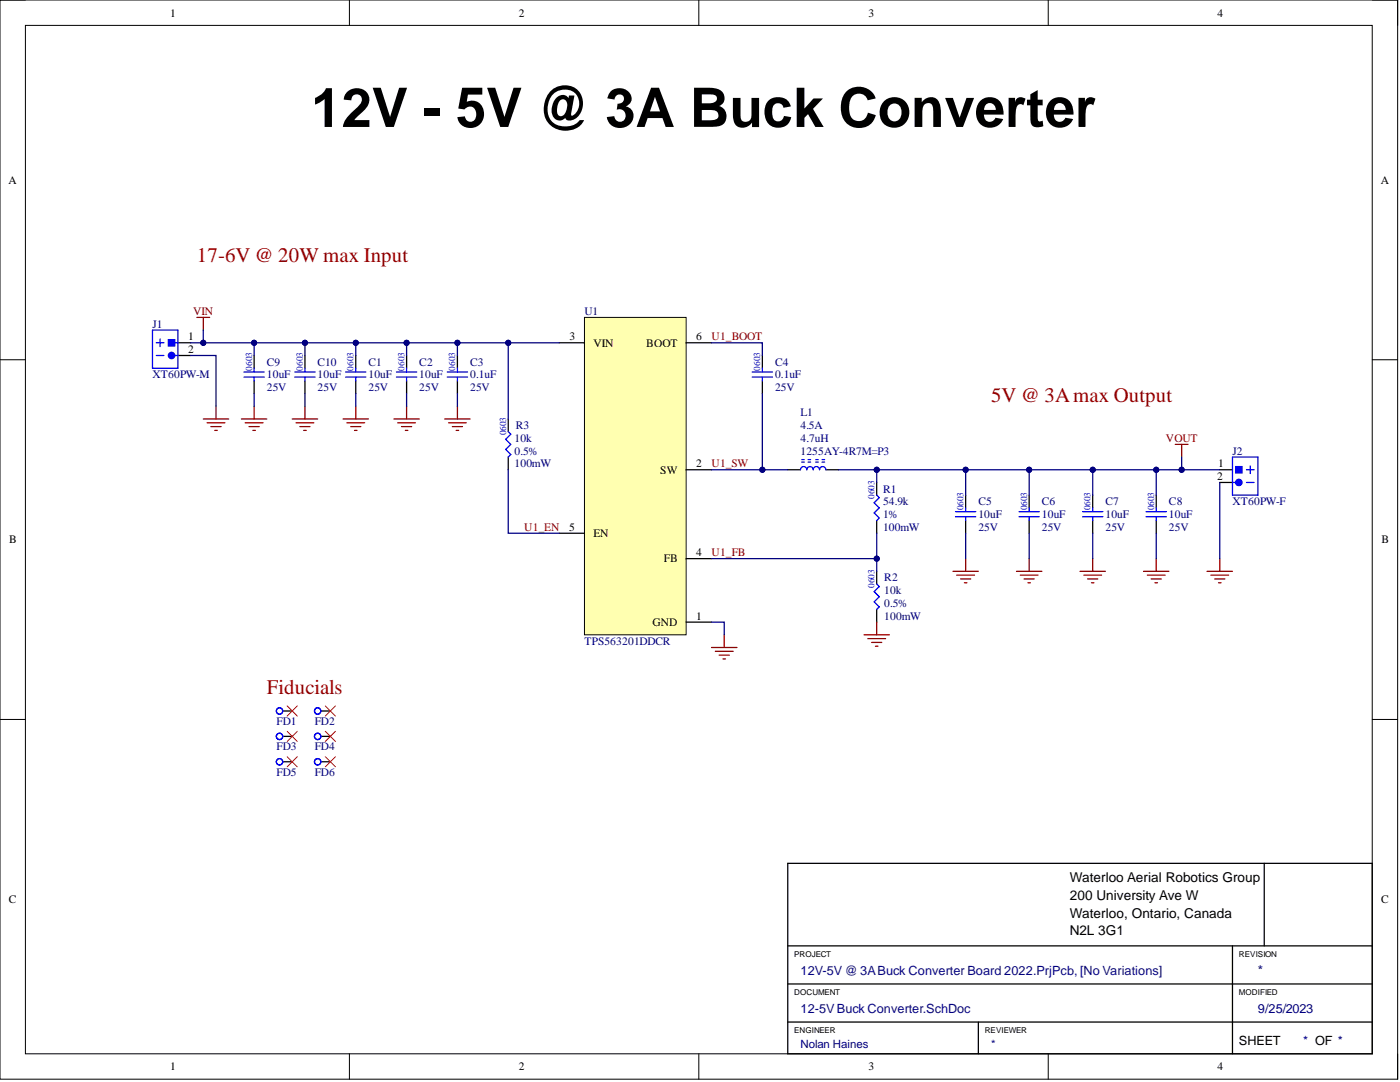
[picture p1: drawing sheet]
<svg xmlns="http://www.w3.org/2000/svg" width="279mm" height="216mm" viewBox="0 0 279 216" stroke-linecap="round" stroke-linejoin="round" font-family="sans-serif">
<g fill="none" stroke="#000" stroke-width=".2">
<path d="M0 0h278.9v215.3h-278.9zM0 0h5.1M5.1 5.1h268.8v205.2h-268.8zM69.7 0v5.1M139.5 0v5.1M209.2 0v5.1M273.9 0h5v5.1M0 71.8h5.1M273.9 71.8h5M0 143.6h5.1M273.9 143.6h5M69.7 210.3v5"/>
<path d="M139.5 210.3v5M209.2 210.3v5M278.9 210.3v5"/>
</g>
<path d="M157.2 172.3h116.7v38h-116.7zM252.3 172.3v16.4M157.2 196.3h116.7M157.2 188.7h116.7M246 188.7v21.6M157.2 203.9h116.7M195.3 203.9v6.4" fill="none" stroke="#000" stroke-width=".25"/>
<path d="M116.6 63.3h20.3v63.4h-20.3z" fill-rule="evenodd" fill="#ffffb0"/>
<path d="M116.6 63.3h20.3v63.4h-20.3z" fill="none" stroke="#000" stroke-width=".2"/>
<g fill="none" stroke="#000" stroke-width=".25">
<path d="M71 70.9v2.6M71 76v2.5M81.1 70.9v2.6M81.1 76v2.5M91.3 70.9v2.6M91.3 76v2.5M111.6 68.4h5M136.9 68.4h5.1M152.1 70.9v2.6M152.1 76v2.5M101.4 83.6v2.5M101.4 91.2v2.5"/>
<path d="M136.9 93.7h5.1M175 96.3v2.5M243.4 93.7h2.6M243.4 96.3h2.6M111.6 106.4h5M136.9 111.5h5.1M175 103.9v2.5M175 114v2.5M136.9 124.1h5.1M175 121.6v2.5"/>
</g>
<path d="M39.3 63.3h2.5M40.6 63.3v2.6M142 129.2h5.1M142.8 130h3.5M143.5 130.7h2.1M144.3 131.5h.5M144.5 126.7v2.5M172.4 126.7h5.1M173.2 127.4h3.5M174 128.2h2M174.7 128.9h.5M175 124.1v2.6" fill="none" stroke="#800000" stroke-width=".25"/>
<g fill="none" stroke="#00f" stroke-width=".25">
<path d="M69 75.2h4M69 74.2h4M71 73.5v.7M71 75.2v.8M79.1 75.2h4.1M79.1 74.2h4.1M81.1 73.5v.7M81.1 75.2v.8M89.3 75.2h4M89.3 74.2h4M91.3 73.5v.7M91.3 75.2v.8"/>
<path d="M150.1 75.2h4.1M150.1 74.2h4.1M152.1 73.5v.7M152.1 75.2v.8M101.4 86.1l.5 .5-1 1.1 1 1-1 1 1 1-.5 .5M175 98.8l.5 .5-1 1 1 1-1 1 1 1.1-.5 .5M175 116.5l.5 .5-1 1.1 1 1-1 1 1 1-.5 .5"/>
</g>
<circle cx="247.2" cy="96.3" r=".64" fill="#00f"/>
<circle cx="247.2" cy="96.3" r=".64" fill="none" stroke="#00f" stroke-width=".25"/>
<path d="M246.6 93.1h1.3v1.3h-1.3z" fill-rule="evenodd" fill="#00f"/>
<path d="M246 96.3h1.2M246 91.2h5v7.6h-5zM246.6 93.1h1.3v1.3h-1.3zM248.8 96.3h1.5M248.8 93.7h1.5M249.5 93v1.5" fill="none" stroke="#00f" stroke-width=".25"/>
<path d="M35.5 68.4h2.5M35.5 70.9h2.5" fill="none" stroke="#000" stroke-width=".25"/>
<circle cx="34.2" cy="70.9" r=".63" fill="#00f"/>
<circle cx="34.2" cy="70.9" r=".63" fill="none" stroke="#00f" stroke-width=".25"/>
<path d="M33.6 67.8h1.3v1.2h-1.3z" fill-rule="evenodd" fill="#00f"/>
<g fill="none" stroke="#00f" stroke-width=".25">
<path d="M30.4 65.9h5.1v7.6h-5.1zM31.2 70.9h1.5M31.2 68.4h1.5M32 67.6v1.6M33.6 67.8h1.3v1.2h-1.3zM34.2 70.9h1.3M34.2 68.4h1.3M48.7 75.2h4M48.7 74.2h4M50.7 73.5v.7M50.7 75.2v.8M58.8 75.2h4.1"/>
<path d="M58.8 74.2h4.1M60.9 73.5v.7M60.9 75.2v.8M159.8 93.7a.63 .63 0 0 1 .6-.6 .63 .63 0 0 1 .6 .6 .63 .63 0 0 1 .7-.6 .63 .63 0 0 1 .6 .6 .63 .63 0 0 1 .6-.6 .63 .63 0 0 1 .7 .6 .63 .63 0 0 1 .6-.6 .63 .63 0 0 1 .6 .6M160 92.2h.5M160 91.7h.5M161.3 92.2h.5M161.3 91.7h.5M162.8 92.2h.5M162.8 91.7h.5M164.1 92.2h.5M164.1 91.7h.5"/>
<path d="M190.7 103.1h4M190.7 102.1h4M192.7 101.3v.8M192.7 103.1v.8M203.4 103.1h4M203.4 102.1h4M205.4 101.3v.8M205.4 103.1v.8M216 103.1h4.1M216 102.1h4.1M218.1 101.3v.8M218.1 103.1v.8"/>
<path d="M228.7 103.1h4.1M228.7 102.1h4.1M230.8 101.3v.8M230.8 103.1v.8"/>
<circle cx="55.8" cy="141.9" r=".63"/>
<circle cx="55.8" cy="146.9" r=".63"/>
<circle cx="55.8" cy="152" r=".63"/>
<circle cx="63.4" cy="141.9" r=".63"/>
<circle cx="63.4" cy="146.9" r=".63"/>
<circle cx="63.4" cy="152" r=".63"/>
</g>
<g fill="none" stroke="#000" stroke-width=".25">
<path d="M50.7 70.9v2.6M50.7 76v2.5M60.9 70.9v2.6M60.9 76v2.5M157.2 93.7h2.6M164.8 93.7h2.6M192.7 98.8v2.5M205.4 98.8v2.5M218.1 98.8v2.5M230.8 98.8v2.5M192.7 103.9v2.5M205.4 103.9v2.5"/>
<path d="M218.1 103.9v2.5M230.8 103.9v2.5M56.5 141.9h1.8M56.5 146.9h1.8M56.5 152h1.8M64.2 141.9h1.7M64.2 146.9h1.7M64.2 152h1.7"/>
</g>
<g fill="none" stroke="#800000" stroke-width=".25">
<path d="M40.6 83.6h5M41.3 84.4h3.6M42.1 85.1h2M42.9 85.9h.5M43.1 81.1v2.5M48.2 83.6h5.1M48.9 84.4h3.6M49.7 85.1h2M50.5 85.9h.5M50.7 81.1v2.5M58.3 83.6h5.1M59.1 84.4h3.5"/>
<path d="M59.8 85.1h2.1M60.6 85.9h.5M60.9 81.1v2.5M68.5 83.6h5M69.2 84.4h3.6M70 85.1h2M70.7 85.9h.6M71 81.1v2.5M78.6 83.6h5.1M79.4 84.4h3.5M80.1 85.1h2.1M80.9 85.9h.5"/>
<path d="M81.1 81.1v2.5M88.8 83.6h5M89.5 84.4h3.6M90.3 85.1h2M91 85.9h.5M91.3 81.1v2.5M234.6 88.7h2.5M235.8 88.7v2.5M190.2 114h5.1M190.9 114.8h3.6M191.7 115.5h2M192.5 116.3h.5"/>
<path d="M192.7 111.5v2.5M202.9 114h5M203.6 114.8h3.6M204.4 115.5h2M205.1 116.3h.5M205.4 111.5v2.5M215.5 114h5.1M216.3 114.8h3.5M217.1 115.5h2M217.8 116.3h.5M218.1 111.5v2.5M228.2 114h5.1"/>
<path d="M229 114.8h3.5M229.7 115.5h2.1M230.5 116.3h.5M230.8 111.5v2.5M240.9 114h5.1M241.7 114.8h3.5M242.4 115.5h2M243.2 116.3h.5M243.4 111.5v2.5"/>
</g>
<path d="M57.3 140.9l2 2M57.3 145.9l2 2.1M57.3 151l2 2M59.3 140.9l-2 2M59.3 145.9l-2 2.1M59.3 151l-2 2M64.9 140.9l2 2M64.9 145.9l2 2.1M64.9 151l2 2M66.9 140.9l-2 2M66.9 145.9l-2 2.1M66.9 151l-2 2" fill="none" stroke="#f00" stroke-width=".2"/>
<path d="M38 70.9h5.1v10.2M142 68.4h10.1v2.5M101.4 93.7v12.7h10.2M243.4 96.3v15.2M142 111.5h33v2.5" fill="none" stroke="#000080" stroke-width=".25"/>
<circle cx="175" cy="111.5" r=".51" fill="#000080"/>
<circle cx="175" cy="111.5" r=".51" fill="none" stroke="#000080" stroke-width=".2"/>
<path d="M205.4 93.7v5.1M192.7 106.4v5.1M205.4 106.4v5.1M218.1 106.4v5.1M230.8 106.4v5.1" fill="none" stroke="#000080" stroke-width=".25"/>
<circle cx="205.4" cy="93.7" r=".51" fill="#000080"/>
<circle cx="205.4" cy="93.7" r=".51" fill="none" stroke="#000080" stroke-width=".2"/>
<path d="M71 78.5v2.6M81.1 78.5v2.6M91.3 78.5v2.6M175 106.4v5.1" fill="none" stroke="#000080" stroke-width=".25"/>
<circle cx="175" cy="111.5" r=".51" fill="#000080"/>
<circle cx="175" cy="111.5" r=".51" fill="none" stroke="#000080" stroke-width=".2"/>
<path d="M175 93.7v2.6" fill="none" stroke="#000080" stroke-width=".25"/>
<circle cx="175" cy="93.7" r=".51" fill="#000080"/>
<circle cx="175" cy="93.7" r=".51" fill="none" stroke="#000080" stroke-width=".2"/>
<path d="M218.1 93.7v5.1" fill="none" stroke="#000080" stroke-width=".25"/>
<circle cx="218.1" cy="93.7" r=".51" fill="#000080"/>
<circle cx="218.1" cy="93.7" r=".51" fill="none" stroke="#000080" stroke-width=".2"/>
<path d="M192.7 93.7v5.1" fill="none" stroke="#000080" stroke-width=".25"/>
<circle cx="192.7" cy="93.7" r=".51" fill="#000080"/>
<circle cx="192.7" cy="93.7" r=".51" fill="none" stroke="#000080" stroke-width=".2"/>
<path d="M142 93.7h15.2" fill="none" stroke="#000080" stroke-width=".25"/>
<circle cx="152.1" cy="93.7" r=".51" fill="#000080"/>
<circle cx="152.1" cy="93.7" r=".51" fill="none" stroke="#000080" stroke-width=".2"/>
<path d="M152.1 78.5v15.2" fill="none" stroke="#000080" stroke-width=".25"/>
<circle cx="152.1" cy="93.7" r=".51" fill="#000080"/>
<circle cx="152.1" cy="93.7" r=".51" fill="none" stroke="#000080" stroke-width=".2"/>
<path d="M40.6 65.9v2.5" fill="none" stroke="#000080" stroke-width=".25"/>
<circle cx="40.6" cy="68.4" r=".51" fill="#000080"/>
<circle cx="40.6" cy="68.4" r=".51" fill="none" stroke="#000080" stroke-width=".2"/>
<path d="M230.8 93.7v5.1" fill="none" stroke="#000080" stroke-width=".25"/>
<circle cx="230.8" cy="93.7" r=".51" fill="#000080"/>
<circle cx="230.8" cy="93.7" r=".51" fill="none" stroke="#000080" stroke-width=".2"/>
<path d="M235.8 91.2v2.5M142 124.1h2.5v2.6" fill="none" stroke="#000080" stroke-width=".25"/>
<circle cx="235.8" cy="93.7" r=".51" fill="#000080"/>
<circle cx="235.8" cy="93.7" r=".51" fill="none" stroke="#000080" stroke-width=".2"/>
<path d="M167.4 93.7h76" fill="none" stroke="#000080" stroke-width=".25"/>
<circle cx="175" cy="93.7" r=".51" fill="#000080"/>
<circle cx="175" cy="93.7" r=".51" fill="none" stroke="#000080" stroke-width=".2"/>
<circle cx="192.7" cy="93.7" r=".51" fill="#000080"/>
<circle cx="192.7" cy="93.7" r=".51" fill="none" stroke="#000080" stroke-width=".2"/>
<circle cx="205.4" cy="93.7" r=".51" fill="#000080"/>
<circle cx="205.4" cy="93.7" r=".51" fill="none" stroke="#000080" stroke-width=".2"/>
<circle cx="218.1" cy="93.7" r=".51" fill="#000080"/>
<circle cx="218.1" cy="93.7" r=".51" fill="none" stroke="#000080" stroke-width=".2"/>
<circle cx="230.8" cy="93.7" r=".51" fill="#000080"/>
<circle cx="230.8" cy="93.7" r=".51" fill="none" stroke="#000080" stroke-width=".2"/>
<circle cx="235.8" cy="93.7" r=".51" fill="#000080"/>
<circle cx="235.8" cy="93.7" r=".51" fill="none" stroke="#000080" stroke-width=".2"/>
<path d="M38 68.4h73.6M50.7 78.5v2.6M60.9 78.5v2.6" fill="none" stroke="#000080" stroke-width=".25"/>
<circle cx="40.6" cy="68.4" r=".51" fill="#000080"/>
<circle cx="40.6" cy="68.4" r=".51" fill="none" stroke="#000080" stroke-width=".2"/>
<circle cx="50.7" cy="68.4" r=".51" fill="#000080"/>
<circle cx="50.7" cy="68.4" r=".51" fill="none" stroke="#000080" stroke-width=".2"/>
<circle cx="60.9" cy="68.4" r=".51" fill="#000080"/>
<circle cx="60.9" cy="68.4" r=".51" fill="none" stroke="#000080" stroke-width=".2"/>
<circle cx="71" cy="68.4" r=".51" fill="#000080"/>
<circle cx="71" cy="68.4" r=".51" fill="none" stroke="#000080" stroke-width=".2"/>
<circle cx="81.1" cy="68.4" r=".51" fill="#000080"/>
<circle cx="81.1" cy="68.4" r=".51" fill="none" stroke="#000080" stroke-width=".2"/>
<circle cx="91.3" cy="68.4" r=".51" fill="#000080"/>
<circle cx="91.3" cy="68.4" r=".51" fill="none" stroke="#000080" stroke-width=".2"/>
<circle cx="101.4" cy="68.4" r=".51" fill="#000080"/>
<circle cx="101.4" cy="68.4" r=".51" fill="none" stroke="#000080" stroke-width=".2"/>
<path d="M71 68.4v2.5" fill="none" stroke="#000080" stroke-width=".25"/>
<circle cx="71" cy="68.4" r=".51" fill="#000080"/>
<circle cx="71" cy="68.4" r=".51" fill="none" stroke="#000080" stroke-width=".2"/>
<path d="M81.1 68.4v2.5" fill="none" stroke="#000080" stroke-width=".25"/>
<circle cx="81.1" cy="68.4" r=".51" fill="#000080"/>
<circle cx="81.1" cy="68.4" r=".51" fill="none" stroke="#000080" stroke-width=".2"/>
<path d="M91.3 68.4v2.5" fill="none" stroke="#000080" stroke-width=".25"/>
<circle cx="91.3" cy="68.4" r=".51" fill="#000080"/>
<circle cx="91.3" cy="68.4" r=".51" fill="none" stroke="#000080" stroke-width=".2"/>
<path d="M101.4 68.4v15.2" fill="none" stroke="#000080" stroke-width=".25"/>
<circle cx="101.4" cy="68.4" r=".51" fill="#000080"/>
<circle cx="101.4" cy="68.4" r=".51" fill="none" stroke="#000080" stroke-width=".2"/>
<path d="M50.7 68.4v2.5" fill="none" stroke="#000080" stroke-width=".25"/>
<circle cx="50.7" cy="68.4" r=".51" fill="#000080"/>
<circle cx="50.7" cy="68.4" r=".51" fill="none" stroke="#000080" stroke-width=".2"/>
<path d="M60.9 68.4v2.5" fill="none" stroke="#000080" stroke-width=".25"/>
<circle cx="60.9" cy="68.4" r=".51" fill="#000080"/>
<circle cx="60.9" cy="68.4" r=".51" fill="none" stroke="#000080" stroke-width=".2"/>
<text font-size="10.9" x="62.1" y="25.3">12V - 5V @ 3A Buck Converter</text>
<g font-size="4.1" fill="#980000">
<text x="39.3" y="52.3">17-6V @ 20W max Input</text>
<text x="197.8" y="80.1">5V @ 3Amax Output</text>
<text x="53.3" y="138.4">Fiducials</text>
</g>
<g font-size="2.7">
<text x="213.5" y="176">Waterloo Aerial Robotics Group</text>
<text x="213.5" y="179.5">200 University Ave W</text>
<text x="213.5" y="183.1">Waterloo, Ontario, Canada</text>
<text x="213.5" y="186.6">N2L 3G1</text>
</g>
<text font-size="2.7" fill="#000080" x="251" y="194.5">*</text>
<g font-size="2.5" fill="#11037f">
<text x="159.8" y="194.6">12V-5V @ 3ABuck Converter Board 2022.PrjPcb, [No Variations]</text>
<text x="159.8" y="202.2">12-5VBuck Converter.SchDoc</text>
</g>
<g font-size="2.5" fill="#000080">
<text x="251" y="202.2">9/25/2023</text>
<text x="260.1" y="208.5">* OF *</text>
</g>
<text font-size="2.5" x="247.2" y="208.5">SHEET</text>
<g font-size="2.3">
<text x="34" y="3.3">1</text>
<text x="103.5" y="3.3">2</text>
<text x="173.4" y="3.3">3</text>
<text x="243" y="3.3">4</text>
<text x="1.7" y="36.6">A</text>
<text x="275.5" y="36.6">A</text>
<text x="37.5" y="67.9">1</text>
<text x="37.5" y="70.4">2</text>
<text x="113.7" y="67.9">3</text>
<text x="118.4" y="69.2">VIN</text>
<text x="129" y="69.2">BOOT</text>
<text x="139" y="67.9">6</text>
<text x="131.8" y="94.5">SW</text>
<text x="139" y="93.2">2</text>
<text x="242.9" y="95.8">2</text>
<text x="243.1" y="93.2">1</text>
<text x="113.6" y="105.9">5</text>
<text x="118.4" y="107.2">EN</text>
<text x="1.9" y="108.4">B</text>
<text x="132.4" y="112.2">FB</text>
<text x="139" y="111">4</text>
<text x="275.7" y="108.4">B</text>
<text x="130.3" y="124.9">GND</text>
<text x="139" y="123.6">1</text>
<text x="1.8" y="180.2">C</text>
<text x="275.6" y="180.2">C</text>
<text x="34" y="213.6">1</text>
<text x="103.5" y="213.6">2</text>
<text x="173.4" y="213.6">3</text>
<text x="243" y="213.6">4</text>
</g>
<g font-size="2.3" fill="#000080">
<text x="30.4" y="65.4">J1</text>
<text x="116.6" y="62.8">U1</text>
<text x="30.4" y="75.5">XT60PW-M</text>
<text x="53.3" y="75.5">10uF</text>
<text x="53.3" y="73">C9</text>
<text x="63.4" y="75.5">10uF</text>
<text x="63.4" y="73">C10</text>
<text x="73.5" y="75.5">10uF</text>
<text x="73.5" y="73">C1</text>
<text x="83.7" y="75.5">10uF</text>
<text x="83.7" y="73">C2</text>
<text x="93.8" y="75.5">0.1uF</text>
<text x="93.8" y="73">C3</text>
<text x="154.7" y="75.5">0.1uF</text>
<text x="154.7" y="73">C4</text>
<text x="53.3" y="78">25V</text>
<text x="63.4" y="78">25V</text>
<text x="73.5" y="78">25V</text>
<text x="83.7" y="78">25V</text>
<text x="93.8" y="78">25V</text>
<text x="154.7" y="78">25V</text>
<text x="159.8" y="83.1">L1</text>
<text x="102.7" y="88.2">10k</text>
<text x="103" y="85.6">R3</text>
<text x="159.8" y="88.2">4.7uH</text>
<text x="159.8" y="85.6">4.5A</text>
<text x="102.7" y="90.7">0.5%</text>
<text x="102.7" y="93.2">100mW</text>
<text x="159.8" y="90.7">1255AY-4R7M=P3</text>
<text x="246" y="90.7">J2</text>
<text x="176.2" y="100.7">54.9k</text>
<text x="176.2" y="98.3">R1</text>
<text x="195.3" y="100.8">C5</text>
<text x="207.9" y="100.8">C6</text>
<text x="220.6" y="100.8">C7</text>
<text x="233.3" y="100.8">C8</text>
<text x="246" y="100.8">XT60PW-F</text>
<text x="176.2" y="105.9">100mW</text>
<text x="176.2" y="103.4">1%</text>
<text x="195.3" y="103.4">10uF</text>
<text x="195.3" y="105.9">25V</text>
<text x="207.9" y="103.4">10uF</text>
<text x="207.9" y="105.9">25V</text>
<text x="220.6" y="103.4">10uF</text>
<text x="220.6" y="105.9">25V</text>
<text x="233.3" y="103.4">10uF</text>
<text x="233.3" y="105.9">25V</text>
<text x="176.5" y="118.6">10k</text>
<text x="176.5" y="116">R2</text>
<text x="176.5" y="121.1">0.5%</text>
<text x="176.5" y="123.6">100mW</text>
<text x="116.6" y="128.7">TPS563201DDCR</text>
<text x="55.2" y="144.7">FD1</text>
<text x="55.2" y="149.7">FD3</text>
<text x="62.8" y="144.7">FD2</text>
<text x="62.8" y="149.7">FD4</text>
<text x="55.2" y="154.8">FD5</text>
<text x="62.8" y="154.8">FD6</text>
<text x="159.8" y="209.2">Nolan Haines</text>
<text x="197.8" y="209.2">*</text>
</g>
<g font-size="2.3" fill="#800000">
<text x="38.5" y="62.8">VIN</text>
<text x="142" y="67.9">U1_BOOT</text>
<text x="232.7" y="88.2">VOUT</text>
<text x="142" y="93.2">U1_SW</text>
<text x="104.6" y="105.9">U1_EN</text>
<text x="142" y="111">U1_FB</text>
</g>
<g font-size="1.9" fill="#00f">
<text x="50.3" y="74" transform="rotate(-90 50.3 74)">0603</text>
<text x="60.4" y="74" transform="rotate(-90 60.4 74)">0603</text>
<text x="70.6" y="74" transform="rotate(-90 70.6 74)">0603</text>
<text x="80.7" y="74" transform="rotate(-90 80.7 74)">0603</text>
<text x="90.9" y="74" transform="rotate(-90 90.9 74)">0603</text>
<text x="151.7" y="74" transform="rotate(-90 151.7 74)">0603</text>
<text x="101" y="86.9" transform="rotate(-90 101 86.9)">0603</text>
<text x="174.5" y="99.6" transform="rotate(-90 174.5 99.6)">0603</text>
<text x="192.3" y="101.8" transform="rotate(-90 192.3 101.8)">0603</text>
<text x="205" y="101.8" transform="rotate(-90 205 101.8)">0603</text>
<text x="217.7" y="101.8" transform="rotate(-90 217.7 101.8)">0603</text>
<text x="230.3" y="101.8" transform="rotate(-90 230.3 101.8)">0603</text>
<text x="174.5" y="117.3" transform="rotate(-90 174.5 117.3)">0603</text>
</g>
<g font-size="1.6">
<text x="158.5" y="190.9">PROJECT</text>
<text x="247.2" y="190.9">REVISION</text>
<text x="158.5" y="198.5">DOCUMENT</text>
<text x="247.2" y="198.5">MODIFIED</text>
<text x="158.5" y="206.1">ENGINEER</text>
<text x="196.5" y="206.1">REVIEWER</text>
</g>
</svg>
